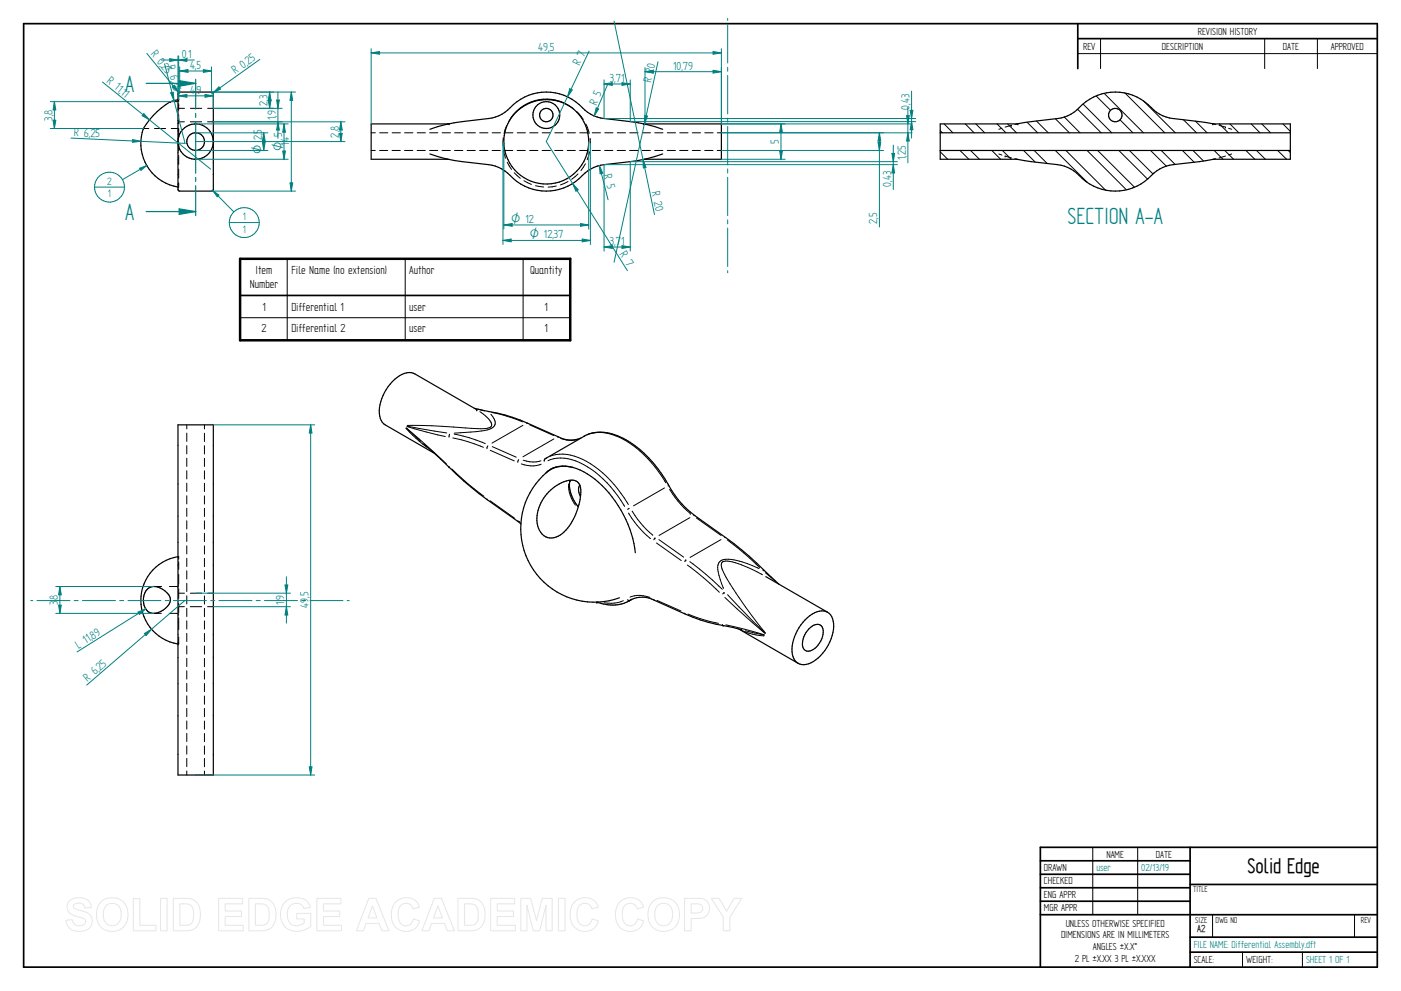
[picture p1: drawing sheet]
<svg xmlns="http://www.w3.org/2000/svg" width="594mm" height="420mm" viewBox="0 0 594 420" stroke-linecap="round" stroke-linejoin="round" font-family="sans-serif">
<g fill="none" stroke="#000" stroke-width=".72">
<path d="M10 10h574v400h-574zM457 10v19.1M457 16.4h127M504.6 359.2v50.8M584 359.2h-142.9v50.8M441.1 365h63.5M441.1 370.7h63.5M441.1 376.4h63.5M504.6 375h79.4M441.1 382.1h63.5M441.1 387.8h142.9M504.6 397.3h79.4"/>
<path d="M504.6 403.7h79.4"/>
</g>
<g fill="none" stroke="#000" stroke-width=".42">
<path d="M466.7 16.4v12.7M536.3 16.4v12.7M558.6 16.4v12.7M457 22.7h127M60.8 54.5h.1M60.8 54.5h2.3M65.5 54.5h4.7M72.3 43.1h.1M72.3 43.1h.9M72.6 54.5h2.6M75.2 43.1h-1.1M75.4 54.6l.2 .3"/>
<path d="M75.5 42h.1M75.6 42.2l-.1 .1M75.6 42.7l-.2 .3M75.7 42l.1 1M75.7 42.2v.3M75.7 55.1l.1 .1M75.8 43.9v2.8M75.8 48.7v3.8M75.8 54.4v3.9M75.8 45.9h2.4M75.8 51.6h2.4M80.7 51.6h4.8"/>
<path d="M80.7 45.9h4.8M88 51.6h2.5M88 45.9h2.5M157.4 56.3h1.8M161 56.3h3.5M166.3 56.3h3.5M171.6 56.3h3.5M176.9 56.3h3.5M182.2 56.3h3.5M187.5 56.3h3.5M190.4 52.5h.1M192.8 56.3h3.5"/>
<path d="M198.1 56.3h3.5M203.4 56.3h3.5M208.7 56.3h3.5M213.4 58.4l-.1 3.5M214 56.3h3.5M214.9 53.2l-1.2 3.4M216.6 50.1l-.9 1.5M219.3 56.3h3.5M224.6 56.3h3.5M229.9 56.3h3.5M235.2 56.3h3.5M240.5 56.3h3.5"/>
<path d="M241.3 44.8l1.7 1.2M244.6 47.4l2.7 3.3M245.8 56.3h3.5M248.4 52.5l1.4 4M250.2 58.7l.2 2.1M251.2 56.3h3.4M256.4 56.3h3.5M261.7 56.3h3.6M267 56.3h3.5M272.4 56.3h3.4M272.9 52.5h.1M277.7 56.3h3.4"/>
<path d="M282.9 56.3h3.6M288.2 56.3h3.6M293.6 56.3h3.4M298.9 56.3h3.5M304.2 56.3h1.7M75.5 79.3h.1M75.5 60.1h.1M75.5 78h.1M75.6 78h.2M75.8 60.2v3.8M75.8 66v3.8M75.8 71.7v3.8"/>
<path d="M75.8 77.5l-.2 1.8M82.5 67.5h.1M82.8 67.5h.2M90.5 60v.1M90.5 60.3v.1M157.4 63.8h1.7M160.9 63.8h3.5M166.2 63.8h3.5M171.5 63.8h3.5M176.9 63.8h3.4M182.2 63.8h3.4M187.4 63.8h3.6"/>
<path d="M192.7 63.8h3.6M198.1 63.8h3.4M203.4 63.8h3.5M208.7 63.8h3.5M213.5 63.7l.9 3.4M214 63.8h3.5M215.1 68.8l1.8 3M218.1 73.2l2.5 2.4M219.3 63.8h3.5M222.2 76.6l3.1 1.6M224.6 63.8h3.5M227.1 78.7l3.4 .6"/>
<path d="M229.9 63.8h3.5M235.2 63.8h3.5M235.9 78.9l-3.5 .4M240.5 63.8h3.5M240.9 77l-3.2 1.4M245.1 73.7l-2.7 2.3M245.8 63.8h3.5M248.2 69.4l-1.9 2.9M250 64.4l-1 3.3M251.1 63.8h3.5M256.4 63.8h3.5M261.7 63.8h3.5"/>
<path d="M267 63.8h3.5M272.3 63.8h3.5M277.6 63.8h3.5M282.9 63.8h3.5M288.2 63.8h3.5M293.5 63.8h3.5M298.8 63.8h3.5M304.1 63.8h1.8M202.6 173.4l2.8 .8M203.5 174.5a10 10 0 0 1 5 5.6l-.2 .7-1 .6-3.4 .4-20.8-1.3-10.4-.1M207.3 174.5h-.3M208.1 175.7a4 4 0 0 1 1.4 5 7.9 7.9 0 0 1-5.2 2l-11.7 .9"/>
<path d="M208.5 174.9l6.4 1.5 6.8 2.5M223.6 179.4l-.3 .1M79.2 180.1v1.7M79.2 183.6v3.6M79.2 188.9v3.5M79.2 194.3v3.4M79.2 199.6v3.5M86.7 180.1v1.8M86.7 183.7v3.5M86.7 189v3.5M86.7 194.3v3.5M86.7 199.6v3.5"/>
<path d="M172.1 181.6l4.3 4.2 4.5 3.8M172.6 180.8l16.2 4.3M172.7 180.7l16.7 2.9M178.4 187.1l-6.1-5.7 17 15.2M190.4 185h.1M190.4 198h.1M190.4 197.9v.1M190.7 184.1l-.3 .9M191.6 198.8l6.7 6.2 6.9 5.4M192 185.7l6.3 1.5 6.7 2.5M192.6 184.1l6.4 1.5 6.8 2.5M206.5 189.8h.1"/>
<path d="M206.9 189l-.4 .8M207.9 190.9l10.2 4.5M208.7 189.4l10.2 4.4M219.6 195.6h.1M220 194.9l-.4 .7M221.1 196.7l2.7 .7a9.9 9.9 0 0 0 5.7-.6M221.7 180.3l-13.1 7.6M221.9 195.1l4.1 .8 3.4-.5M224.6 180.1l10.2 4.6M230.9 194.8h.1M230.9 194.8l-.1 .8M232.4 195.3a16.8 16.8 0 0 1 15.1 1.7 46.9 46.9 0 0 1 17.4 17.7"/>
<path d="M233.2 193.5a18.1 18.1 0 0 1 15.5 2.1 50 50 0 0 1 17.7 18.3M234.9 186.1l-13.2 7.6M236.7 185.2l-.3 .1M237.7 185.9l3.8 .8 3.1-.3M249 184.3a18 18 0 0 1 15.6 2.1 50.3 50.3 0 0 1 17.7 18.3M79.2 204.9v3.5M79.2 210.2v3.5M79.2 215.5v3.4M86.7 204.9v3.5M86.7 210.2v3.5M86.7 215.5v3.5M206.5 211.5v.2"/>
<path d="M206.5 211.7v.1M207.8 212.3l10.5 7.5M241.2 205.2a12.8 12.8 0 0 0 2.8 9M266.5 217.5a39.9 39.9 0 0 0 9.3 10.8M266.8 215.5l-.7 .4M268 216.7a40.1 40.1 0 0 0 8.8 10.2M281.8 206.9l-13.2 7.6M283.5 205.9l-.2 .1M284 207.5a38.9 38.9 0 0 0 8.6 10.1M292.6 219.5l-13.2 7.5M292.7 217.7h.1M294.5 218.6h-.3"/>
<path d="M295.3 219.6l10.5 7.4M75.5 236h.1M75.5 236.3h.1M75.7 236l.1 1.1M75.7 236.3h.1M75.8 238.2v3.2M79.2 220.8v3.5M79.2 226.1v3.5M79.2 231.4v3.5M79.2 236.7v3.5M86.7 220.8v3.5M86.7 226.1v3.5"/>
<path d="M86.7 231.4v3.5M86.7 236.7v3.5M219.6 220.9l.1 .2M219.9 220.9l.6 .5M277.7 228.1h.1M277.7 228.1l-.5 .8M278.4 230.2l10.5 7.5M279.4 228.8l10.5 7.4M290.8 237.4h.1M290.8 237.4l-.4 .7M291.5 239.6l6.8 5.3 6.7 6.2M292.5 238.1l6.9 5.5 6.9 6.3"/>
<path d="M305.7 228.8l-13.1 7.5M307.3 227.9h.2M308.4 228.9l6.9 5.5 6.8 6.2M65.3 248.7h3.2M75.1 248.6l-3.3 .1M75.4 248.6h.1M75.6 248.3l-.2 .3M75.8 243.5v4.1M75.8 249.6v4.1M75.8 255.8v4.1M75.8 247.9l-.1 .2M75.8 251.5h2.4"/>
<path d="M75.8 257.2h2.4M79.2 242v3.5M79.2 247.3v3.5M79.2 252.6v3.5M79.2 257.9v3.5M80.7 257.2h4.8M80.7 251.5h4.8M86.7 242v3.5M86.7 247.4v3.4M86.7 252.6v3.5M86.7 257.9v3.6M88 257.2h2.5"/>
<path d="M88 251.5h2.5M264.3 254.7l-3.7 1-4.3-.1M266 254.3l.8 .3M267.1 254.6h-.1M267.2 253.2l.6-.3a12 12 0 0 1 7.8 .4M267.6 254.3l-.2 .1M277.1 254.1l.2 .3M278.6 254.6l10.1 4.4M290.3 259.9l.1 .3M307 251.2h.1M307 251.2l-.6 .6M307.4 253.3l17 15.2"/>
<path d="M308.5 252.1l16 16.4M321.9 241.1a27.4 27.4 0 0 0-15.2-3.8 3.6 3.6 0 0 0-2.2 4.9l2.3 7.3M323.3 243.7a40 40 0 0 0-15.7-5.8 1.86 1.86 0 0 0-1.7 1 1.86 1.86 0 0 0 .2 2 53.1 53.1 0 0 0 7.2 12.4l5.8 8.1 5.5 7M323.7 241.6h.1M323.7 241.6l-.2 .1M324.5 242.8l4.3 3.6M65.1 260.1h3.3M71.7 260.1h3.5M75.4 260.2l.2 .2M75.5 273h.1M75.5 272.4h.1M75.6 272.4h.2"/>
<path d="M75.7 260.6l.1 .2M75.8 262v5M75.8 270l-.2 3M79.2 263.2v3.5M79.2 268.5v3.5M79.2 273.8v3.5M79.2 279.1v3.5M86.7 263.2v3.5M86.7 268.6v3.4M86.7 273.9v3.4M86.7 279.1v3.6M291.7 260.3l6.6 2.4 6.4 1.6"/>
<path d="M306.3 264.8l.3 .4M306.6 265.2h.1M307.8 264.9l16.3 4.3M314.7 267.4l4.4 1.5 4.9 .7M316.1 267.4l7.9 1.8M79.2 284.4v3.5M79.2 289.7v3.5M79.2 295v3.5M86.7 284.4v3.6M86.7 289.8v3.4M86.7 295.1v3.5M79.2 300.3v3.5"/>
<path d="M79.2 305.6v3.5M79.2 310.9v3.5M79.2 316.2v3.5M86.7 300.4v3.5M86.7 305.7v3.5M86.7 311v3.5M86.7 316.3v3.5M79.2 321.5v3.5M79.2 326.9v1.7M86.7 321.6v3.5M86.7 326.9v1.7M463.4 359.2v28.6"/>
<path d="M482.4 359.2v28.6M514.2 387.9v9.4M574.4 387.9v9.4M526.9 403.7v6.3M552.3 403.7v6.3"/>
</g>
<g fill="none" stroke="#000" stroke-width=".51">
<path d="M75.6 39.4l.6-.4h13.5l.7 .4 .1 40.9-.4 .6-13.9 .1-.6-.4zM75.5 42.3a11 11 0 0 0-7.1 3.5 33.9 33.9 0 0 0-7.6 8.7 18.8 18.8 0 0 0 14.7 24.8M182.3 54.8a60.3 60.3 0 0 1 13.7-3.2l11.2-1.4a15.9 15.9 0 0 0 10.5-5.9 21.2 21.2 0 0 1 30.3 2.4l3.8 2.4 4.4 1.1a91.6 91.6 0 0 1 24.8 4.6M190.4 52.5h-33v15l33 .1M241.3 44.8a18.5 18.5 0 0 0-24.7 5.3M273 52.5h32.9v15l-33 .1M182.3 65.3a60.3 60.3 0 0 0 13.7 3.2l11.2 1.3a16.4 16.4 0 0 1 10.5 5.9 21.2 21.2 0 0 0 30.3-2.3l3.8-2.4 4.4-1.2a89.7 89.7 0 0 0 24.8-4.5M201.1 173.1l6.3 1.4a62.4 62.4 0 0 1 16.4 5l13 5.8a10.8 10.8 0 0 0 9.5 .4M202.1 173.7l-26.2-15.2a7.5 7.5 0 0 0-8.5 2.3 17.7 17.7 0 0 0-6.1 16.6 4.6 4.6 0 0 0 2.1 2.8l20.6 11.9M75.5 180.1h15v148.5h-15zM179.6 188.2l10.9 9.9M190.5 198.1l6.1 5.8a207.9 207.9 0 0 0 23.1 17.2l1.2 1"/>
<path d="M231.5 194.3l-.7 .4M233.3 199a15.2 15.2 0 0 1 15.8 2 47.8 47.8 0 0 1 20.3 33.4M233.5 198.9l-2.2 1.8M242.9 198.2a12.8 12.8 0 0 0-14.3 5.2 30.6 30.6 0 0 0-7.7 18.7M247.5 185a17.5 17.5 0 0 1 17.5 1.2 52 52 0 0 1 19.8 21.7l1.4 2a37.1 37.1 0 0 0 8.4 8.7 190.2 190.2 0 0 1 26.2 20.1l9.6 9M247.6 185l-16.1 9.3M232.7 208.6a13.1 13.1 0 0 1 11.1-4.8 4.1 4.1 0 0 1 2.5 4.9 24.9 24.9 0 0 1-8.6 18.1 5.9 5.9 0 0 1-9.7-3.8 16.1 16.1 0 0 1 4.7-14.4zM241.7 203.7a13.8 13.8 0 0 0 3.5 11.2M245.9 205.7l-.6 1.7 .8 3.1M75.5 236a18.8 18.8 0 0 0-15.8 18.5 18.8 18.8 0 0 0 15.8 18.5M220.9 222.1a31.2 31.2 0 0 0 41.8 31.3M62.6 249.7a5 5 0 0 1 6.3 .1 5 5 0 0 1 3.1 5.6 7.3 7.3 0 0 1-8.8 4.2 6.9 6.9 0 0 1-.6-9.9z"/>
<path d="M266.7 254.8a15.6 15.6 0 0 1-13.6 .5M267.5 254.3a10.9 10.9 0 0 1 10 .2 132.5 132.5 0 0 0 22.7 9.3l14.3 3.3-.2-.1M267.6 254.3l-.4 .2M268 254l-1.3 .8 .2-.2M324.7 244.5l26.2 15.1M350.9 259.6a7.5 7.5 0 0 1 2.3 8.5 18.8 18.8 0 0 1-10.3 13.3l-1 .3a4.8 4.8 0 0 1-3.5-.5M350.9 259.6a7.5 7.5 0 0 0-8.5 2.3 17.7 17.7 0 0 0-6.1 16.6 4.6 4.6 0 0 0 2.1 2.7M313.2 266.7l25.2 14.5M343.1 266.6a3.5 3.5 0 0 1 5.6-.7 8.4 8.4 0 0 1-6 10.2 2.98 2.98 0 0 1-2.3-4.2l.9-2.8z"/>
<circle cx="231.6" cy="48.8" r="2.84"/>
<circle cx="231.7" cy="48.8" r="5.7"/>
<circle cx="82.9" cy="60" r="3.7"/>
<circle cx="83" cy="60" r="7.5"/>
<circle cx="231.6" cy="60" r="18"/>
</g>
<g fill="#000">
<circle cx="202.1" cy="173.7" r=".25"/>
<circle cx="202.2" cy="173.7" r=".25"/>
<circle cx="241.7" cy="203.7" r=".25"/>
<circle cx="253.1" cy="255.2" r=".25"/>
<circle cx="253.1" cy="255.3" r=".25"/>
</g>
<g fill="none" stroke="#008080" stroke-width=".42">
<path d="M308.6 7.8v.8M308.6 10.5v16.2M308.6 28.5v1.7M308.6 32v16.3M308.6 50.1v1.7M308.6 53.6v16.2M213.6 60v37.1M249.6 60v37.1M308.6 71.6v1.8M308.6 75.1v16.3M213.6 95.4l3.6-.6v1.1zM308.6 93.2v1.7"/>
<path d="M308.6 96.7v16.3M308.6 114.8v.9M13 254.6h.9M15.7 254.6h14M31.4 254.6h1.7M35 254.6h14M50.8 254.6h1.6M54.3 254.6h13.9M70.1 254.6h1.6M73.5 254.6h14M89.3 254.6h1.8M92.8 254.6h14"/>
<path d="M108.6 254.6h1.8M112.1 254.6h14M127.9 254.6h1.7M131.4 254.6h14M147.2 254.6h.9"/>
</g>
<path d="M213.6 95.4l3.6-.6v1.1z" fill="#008080"/>
<path d="M246.2 94.8l3.4 .6-3.4 .5z" fill="none" stroke="#008080" stroke-width=".42"/>
<path d="M246.2 94.8l3.4 .6-3.4 .5z" fill="#008080"/>
<path d="M213.3 60.8v42.9M250.4 60.8v42.9M213.6 95.4h36M213.3 101.9l3.4-.6v1.2z" fill="none" stroke="#008080" stroke-width=".42"/>
<path d="M213.3 101.9l3.4-.6v1.2z" fill="#008080"/>
<path d="M246.9 101.3l3.5 .6-3.5 .6z" fill="none" stroke="#008080" stroke-width=".42"/>
<path d="M246.9 101.3l3.5 .6-3.5 .6z" fill="#008080"/>
<path d="M305.9 52.5h27M331.2 52.5l.6 3.5h-1.2zM305.9 67.5h27M213.3 101.9h37.1" fill="none" stroke="#008080" stroke-width=".42"/>
<path d="M331.2 52.5l.6 3.5h-1.2z" fill="#008080"/>
<path d="M330.6 64.1h1.2l-.6 3.4z" fill="none" stroke="#008080" stroke-width=".42"/>
<path d="M330.6 64.1h1.2l-.6 3.4z" fill="#008080"/>
<path d="M273.5 28.7v23.8M302.4 29.8l3.5 .6-3.5 .6zM305.9 28.7v23.8M331.2 52.5v15" fill="none" stroke="#008080" stroke-width=".42"/>
<path d="M302.4 29.8l3.5 .6-3.5 .6z" fill="#008080"/>
<path d="M273.5 30.4l3.5-.6v1.2z" fill="none" stroke="#008080" stroke-width=".42"/>
<path d="M273.5 30.4l3.5-.6v1.2z" fill="#008080"/>
<path d="M257.8 35.3l-5.8 13.8M273.5 30.4h32.4M252.8 45.7l1.1 .5-1.9 2.9z" fill="none" stroke="#008080" stroke-width=".42"/>
<path d="M252.8 45.7l1.1 .5-1.9 2.9z" fill="#008080"/>
<path d="M279 26.2l-18.6 85M273.4 49l1.2 .2-1.3 3.3z" fill="none" stroke="#008080" stroke-width=".42"/>
<path d="M273.4 49l1.2 .2-1.3 3.3z" fill="#008080"/>
<path d="M256.2 33.9v16.3M256.2 35.6l3.4-.5v1.1zM267.2 33.9v17.7" fill="none" stroke="#008080" stroke-width=".42"/>
<path d="M256.2 35.6l3.4-.5v1.1z" fill="#008080"/>
<path d="M263.8 35.1l3.4 .5-3.4 .6z" fill="none" stroke="#008080" stroke-width=".42"/>
<path d="M263.8 35.1l3.4 .5-3.4 .6z" fill="#008080"/>
<path d="M256.2 35.6h11M256.2 50.2h132.1M267.2 51.6h121.1M385.9 46.8h1.2l-.6 3.4z" fill="none" stroke="#008080" stroke-width=".42"/>
<path d="M385.9 46.8h1.2l-.6 3.4z" fill="#008080"/>
<path d="M386.5 51.6l.6 3.4h-1.2z" fill="none" stroke="#008080" stroke-width=".42"/>
<path d="M386.5 51.6l.6 3.4h-1.2z" fill="#008080"/>
<path d="M241.6 37.6l1 .5-1.9 3zM249.8 21.7l-18.2 38.3M386.5 38.7v19.8" fill="none" stroke="#008080" stroke-width=".42"/>
<path d="M241.6 37.6l1 .5-1.9 3z" fill="#008080"/>
<path d="M231.6 60l34.5 54.8M242.8 77.8l2.4 2.7-1 .6z" fill="none" stroke="#008080" stroke-width=".42"/>
<path d="M242.8 77.8l2.4 2.7-1 .6z" fill="#008080"/>
<path d="M254.2 70.2l3.6 14.5M254.2 70.2l1.4 3.2-1.1 .3z" fill="none" stroke="#008080" stroke-width=".42"/>
<path d="M254.2 70.2l1.4 3.2-1.1 .3z" fill="#008080"/>
<path d="M256.2 69.8h124.3M267.2 68.5h113.3M378.2 65h1.1l-.5 3.5z" fill="none" stroke="#008080" stroke-width=".42"/>
<path d="M378.2 65h1.1l-.5 3.5z" fill="#008080"/>
<path d="M378.8 69.8l.5 3.5h-1.1z" fill="none" stroke="#008080" stroke-width=".42"/>
<path d="M378.8 69.8l.5 3.5h-1.1z" fill="#008080"/>
<path d="M260.4 8.9l17.1 82.1M272.7 67.6l1.2 3.4-1.1 .2zM378.8 61.5v18.8" fill="none" stroke="#008080" stroke-width=".42"/>
<path d="M272.7 67.6l1.2 3.4-1.1 .2z" fill="#008080"/>
<path d="M256.2 69.8v36.7M267.2 68.5v38M263.8 104.1l3.4 .6-3.4 .6z" fill="none" stroke="#008080" stroke-width=".42"/>
<path d="M263.8 104.1l3.4 .6-3.4 .6z" fill="#008080"/>
<path d="M256.2 104.7l3.4-.6v1.2z" fill="none" stroke="#008080" stroke-width=".42"/>
<path d="M256.2 104.7l3.4-.6v1.2z" fill="#008080"/>
<path d="M305.9 52.5h80.9M305.9 56.3h80.9M384.4 49h1.2l-.6 3.5zM256.2 104.7h11" fill="none" stroke="#008080" stroke-width=".42"/>
<path d="M384.4 49h1.2l-.6 3.5z" fill="#008080"/>
<path d="M385 56.3l.6 3.5h-1.2z" fill="none" stroke="#008080" stroke-width=".42"/>
<path d="M385 56.3l.6 3.5h-1.2z" fill="#008080"/>
<path d="M305.9 56.3h68.7M385 45.6v23.4M305.9 63.8h68.7M372.3 60.3h1.2l-.6 3.5z" fill="none" stroke="#008080" stroke-width=".42"/>
<path d="M372.3 60.3h1.2l-.6 3.5z" fill="#008080"/>
<path d="M372.9 56.3l.6 3.5h-1.2z" fill="none" stroke="#008080" stroke-width=".42"/>
<path d="M372.9 56.3l.6 3.5h-1.2z" fill="#008080"/>
<path d="M157.4 20.7v31.8M302.4 21.8l3.5 .6-3.5 .6zM305.9 20.7v31.8M372.9 56.3v39.9" fill="none" stroke="#008080" stroke-width=".42"/>
<path d="M302.4 21.8l3.5 .6-3.5 .6z" fill="#008080"/>
<path d="M157.4 22.4l3.5-.6v1.2z" fill="none" stroke="#008080" stroke-width=".42"/>
<path d="M157.4 22.4l3.5-.6v1.2z" fill="#008080"/>
<path d="M89.7 39h35.6M157.4 22.4h148.5M123 77.6h1.1l-.6 3.4zM89.7 81h35.6" fill="none" stroke="#008080" stroke-width=".42"/>
<path d="M123 77.6h1.1l-.6 3.4z" fill="#008080"/>
<path d="M123.5 39l.6 3.5h-1.1z" fill="none" stroke="#008080" stroke-width=".42"/>
<path d="M123.5 39l.6 3.5h-1.1z" fill="#008080"/>
<path d="M123.5 39v42M83 52.5h39.2M83 67.5h39.2M119.9 64.1h1.1l-.6 3.4z" fill="none" stroke="#008080" stroke-width=".42"/>
<path d="M119.9 64.1h1.1l-.6 3.4z" fill="#008080"/>
<path d="M120.4 52.5l.6 3.5h-1.1z" fill="none" stroke="#008080" stroke-width=".42"/>
<path d="M120.4 52.5l.6 3.5h-1.1z" fill="#008080"/>
<path d="M83 56.3h30.6M120.4 52.5v15M83 63.8h30.6M111.3 60.3h1.1l-.6 3.5z" fill="none" stroke="#008080" stroke-width=".42"/>
<path d="M111.3 60.3h1.1l-.6 3.5z" fill="#008080"/>
<path d="M111.8 56.3l.6 3.5h-1.1z" fill="none" stroke="#008080" stroke-width=".42"/>
<path d="M111.8 56.3l.6 3.5h-1.1z" fill="#008080"/>
<path d="M89.7 39h26.4M114.3 39l.6 3.5h-1.2zM90.5 45.9h25.6M111.8 56.3v7.5" fill="none" stroke="#008080" stroke-width=".42"/>
<path d="M114.3 39l.6 3.5h-1.2z" fill="#008080"/>
<path d="M113.7 42.4h1.2l-.6 3.5z" fill="none" stroke="#008080" stroke-width=".42"/>
<path d="M113.7 42.4h1.2l-.6 3.5z" fill="#008080"/>
<path d="M114.3 39v6.9M90.5 51.6h29.1M90.5 45.9h29.1M117.8 51.6l.6 3.5h-1.1z" fill="none" stroke="#008080" stroke-width=".42"/>
<path d="M117.8 51.6l.6 3.5h-1.1z" fill="#008080"/>
<path d="M117.3 42.4h1.1l-.6 3.5z" fill="none" stroke="#008080" stroke-width=".42"/>
<path d="M117.3 42.4h1.1l-.6 3.5z" fill="#008080"/>
<path d="M117.8 38.9v19.7M90.5 51.6h55.8M144.5 51.6l.6 3.5h-1.1zM83 60h63.3" fill="none" stroke="#008080" stroke-width=".42"/>
<path d="M144.5 51.6l.6 3.5h-1.1z" fill="#008080"/>
<path d="M144 56.6h1.1l-.6 3.4z" fill="none" stroke="#008080" stroke-width=".42"/>
<path d="M144 56.6h1.1l-.6 3.4z" fill="#008080"/>
<path d="M76.2 28.4v10.6M86.2 29.5l3.5 .6-3.5 .6zM89.7 28.4v10.6M144.5 51.6v8.4" fill="none" stroke="#008080" stroke-width=".42"/>
<path d="M86.2 29.5l3.5 .6-3.5 .6z" fill="#008080"/>
<path d="M76.2 30.1l3.5-.6v1.2z" fill="none" stroke="#008080" stroke-width=".42"/>
<path d="M76.2 30.1l3.5-.6v1.2z" fill="#008080"/>
<path d="M76.2 30.1h13.5M92.8 36.8l.7 1-3.2 1.6zM110.2 25.2l-20.5 14.6" fill="none" stroke="#008080" stroke-width=".42"/>
<path d="M92.8 36.8l.7 1-3.2 1.6z" fill="#008080"/>
<path d="M62.3 22.6l13.9 17.2M73.1 36.9l.9-.8 1.7 3.1z" fill="none" stroke="#008080" stroke-width=".42"/>
<path d="M73.1 36.9l.9-.8 1.7 3.1z" fill="#008080"/>
<path d="M75.8 38.9v3.3M90.5 38.9v7.2M75.8 40.6l3.4-.6v1.2z" fill="none" stroke="#008080" stroke-width=".42"/>
<path d="M75.8 40.6l3.4-.6v1.2z" fill="#008080"/>
<path d="M86.9 40l3.6 .6-3.6 .6z" fill="none" stroke="#008080" stroke-width=".42"/>
<path d="M86.9 40l3.6 .6-3.6 .6z" fill="#008080"/>
<path d="M75.5 23.7v16.1M75.8 23.7v18.3M75.8 25.4l3.4-.5v1.1zM75.8 40.6h14.7" fill="none" stroke="#008080" stroke-width=".42"/>
<path d="M75.8 25.4l3.4-.5v1.1z" fill="#008080"/>
<path d="M72 24.9l3.5 .5-3.5 .6z" fill="none" stroke="#008080" stroke-width=".42"/>
<path d="M72 24.9l3.5 .5-3.5 .6z" fill="#008080"/>
<path d="M68.4 25.4h14M21.3 54.5h39.5M21.3 43.1h52.4M22.5 51h1.2l-.6 3.5z" fill="none" stroke="#008080" stroke-width=".42"/>
<path d="M22.5 51h1.2l-.6 3.5z" fill="#008080"/>
<path d="M23.1 43.1l.6 3.5h-1.2z" fill="none" stroke="#008080" stroke-width=".42"/>
<path d="M23.1 43.1l.6 3.5h-1.2z" fill="#008080"/>
<path d="M43.5 34.8l45.8 36.9M23.1 43.1v11.4M61 48.2l2.4 2.6-3.1-1.7z" fill="none" stroke="#008080" stroke-width=".42"/>
<path d="M61 48.2l2.4 2.6-3.1-1.7z" fill="#008080"/>
<path d="M69.8 27.1l8.7 33.7M72.3 39.4l1.2-.3 .3 3.5z" fill="none" stroke="#008080" stroke-width=".42"/>
<path d="M72.3 39.4l1.2-.3 .3 3.5z" fill="#008080"/>
<path d="M30.1 58.5l48.4 2.3M56.3 59.2l3.4 .7-3.5 .4z" fill="none" stroke="#008080" stroke-width=".42"/>
<path d="M56.3 59.2l3.4 .7-3.5 .4z" fill="#008080"/>
<path d="M90.2 80.8l8.9 9" fill="none" stroke="#008080" stroke-width=".42"/>
<path d="M90.2 80.8l2.6 1.9-.7 .7z" fill="#008080"/>
<path d="M62.2 70.2l-10.3 6M90.2 80.8l2.6 1.9-.7 .7zM97.2 94.4h12.7M97.2 94.4a6.4 6.4 0 0 0 6.4 6.3 6.4 6.4 0 0 0 6.3-6.3M97.2 94.4a6.4 6.4 0 0 1 6.4-6.4 6.4 6.4 0 0 1 6.3 6.4" fill="none" stroke="#008080" stroke-width=".42"/>
<path d="M59.2 71.3l3-1.1-2.4 2z" fill="#008080"/>
<path d="M40.1 79.3h12.7M40.1 79.3a6.4 6.4 0 0 0 6.3 6.4 6.4 6.4 0 0 0 6.4-6.4M40.1 79.3a6.4 6.4 0 0 1 6.3-6.3 6.4 6.4 0 0 1 6.4 6.3M59.2 71.3l3-1.1-2.4 2zM90.5 180.1h43M131.7 180.1l.6 3.5h-1.2zM83 328.6h50.5" fill="none" stroke="#008080" stroke-width=".42"/>
<path d="M121.8 109.7v34.6M171.8 109.7v34.6M221.8 109.7v34.6M101.8 134.7h140" fill="none" stroke="#000" stroke-width=".42"/>
<path d="M101.8 125.3h140" fill="none" stroke="#000" stroke-width=".72"/>
<path d="M101.8 109.7h140v34.6h-140z" fill="none" stroke="#000" stroke-width="1.1"/>
<path d="M131.7 180.1l.6 3.5h-1.2z" fill="#008080"/>
<path d="M131.1 325.1h1.2l-.6 3.5z" fill="none" stroke="#008080" stroke-width=".42"/>
<path d="M131.1 325.1h1.2l-.6 3.5z" fill="#008080"/>
<path d="M131.7 180.1v148.5M83.1 251.5h40.1M90.5 257.2h32.7M121.4 257.2l.6 3.5h-1.1z" fill="none" stroke="#008080" stroke-width=".42"/>
<path d="M121.4 257.2l.6 3.5h-1.1z" fill="#008080"/>
<path d="M120.9 248h1.1l-.6 3.5z" fill="none" stroke="#008080" stroke-width=".42"/>
<path d="M120.9 248h1.1l-.6 3.5z" fill="#008080"/>
<path d="M58.5 259.5l3.3-1.4-2.7 2.4zM61.8 258.1l-29.1 18.3M121.4 244.5v19.7" fill="none" stroke="#008080" stroke-width=".42"/>
<path d="M58.5 259.5l3.3-1.4-2.7 2.4z" fill="#008080"/>
<path d="M78.5 254.5l-41.7 35.9M61.2 268.6l3.1-1.8-2.3 2.7z" fill="none" stroke="#008080" stroke-width=".42"/>
<path d="M61.2 268.6l3.1-1.8-2.3 2.7z" fill="#008080"/>
<path d="M23.7 248.7h41.6M25.4 248.7l.6 3.5h-1.2zM23.7 260.1h41.4" fill="none" stroke="#008080" stroke-width=".42"/>
<path d="M25.4 248.7l.6 3.5h-1.2z" fill="#008080"/>
<path d="M24.8 256.6h1.2l-.6 3.5z" fill="none" stroke="#008080" stroke-width=".42"/>
<path d="M24.8 256.6h1.2l-.6 3.5z" fill="#008080"/>
<path d="M25.4 248.7v11.4" fill="none" stroke="#008080" stroke-width=".42"/>
<path d="M62 35.3h21v11M83 48.1v1.7M83 51.6v21.8M83 75.2v1.8M83 78.7v11" fill="none" stroke="#008080" stroke-width=".51"/>
<path d="M76 34.2l7 1.1-7 1.2z" fill="#008080"/>
<path d="M76 34.2l7 1.1-7 1.2zM62 89.7h21" fill="none" stroke="#008080" stroke-width=".51"/>
<path d="M76 88.6l7 1.1-7 1.2z" fill="#008080"/>
<path d="M83 33.6v1.7M76 88.6l7 1.1-7 1.2zM83 89.7v1.7" fill="none" stroke="#008080" stroke-width=".51"/>
<g fill="none" stroke="#000" stroke-width=".42">
<path d="M468.2 39.6l16.7 16.7M477 39.5l16.9 16.8M398.7 55.4l.9 .9M400.3 52.5l3.8 3.8M409.3 52.5l3.7 3.8M413.8 52.5l3.7 3.8M422.8 52.5l3.7 3.8M424.9 54.4l-1.4 .4M427.3 52.5l3.7 3.8M428.9 53.1h.1M428.9 53.1l-2.7 .8M431.6 52.5l-1.2 .3"/>
<path d="M435.5 51.8l4.5 4.5M439.5 51.3l5 5M447.5 50.4l6 5.9M451.3 49.6l6.7 6.7M456.9 46.3l10 10M459.3 44.1l12.1 12.2M464.8 40.7l6.1 6.1M474.9 50.8l5.5 5.5M484.8 42.8l13.6 13.5M501.8 50.8l5.6 5.5M506.9 51.4l4.9 4.9M514.2 52.5l1.3 .3"/>
<path d="M516.9 53.1l2.7 .8M517.1 52.5l3.7 3.8M519.6 53.9h.1M521 54.4l1.3 .4M521.5 52.5l3.8 3.8M530.6 52.5l3.7 3.8M535 52.5l3.8 3.8M544 52.5l3.2 3.2M398.7 64.3l3.2 3.2M407.1 63.8l3.7 3.7M411.6 63.8l3.7 3.7M420.6 63.8l3.7 3.7"/>
<path d="M423.5 65.3l1.4 .4M425.1 63.8l3.7 3.7M426.2 66.2h.1M426.2 66.2l2.7 .8M430.4 67.3l1.3 .3M434 63.8l4.9 4.9M438.5 63.8l5.5 5.5M447.5 63.8l13.6 13.5M452 63.8l16.8 16.8M461 63.8l16.6 16.7M465.4 63.8l15.7 15.6M474.4 63.8l12.2 12.1"/>
<path d="M478.9 63.8l10 9.9M487.9 63.8l6.7 6.6M492.4 63.8l5.9 5.9M501.4 63.8l5 5M505.9 63.8l4.5 4.5M514.8 67.5l-.2 .1M514.9 63.8l3.7 3.7M515.5 67.3l-1.3 .3h.2M519.3 63.8l3.8 3.7M519.6 66.2l-2.7 .8M522.3 65.3l-1.3 .4M528.3 63.8l3.8 3.7"/>
<path d="M532.8 63.8l3.8 3.7M541.8 63.8l3.7 3.7M546.3 63.8l.9 .9"/>
</g>
<g fill="none" stroke="#000" stroke-width=".51">
<path d="M398.7 52.5h32.3l17.4-2.3a15.9 15.9 0 0 0 10.6-5.9 21.2 21.2 0 0 1 30.3 2.4l2.4 1.7 4.2 1.6 18.9 2.5h32.4v15h-32.4l-17.4 2.3a16.6 16.6 0 0 0-10.6 5.9 21.2 21.2 0 0 1-30.2-2.3l-2.5-1.7-4.2-1.6-18.9-2.6h-32.3zM398.7 56.3h148.5M398.7 63.8h148.5"/>
<circle cx="472.9" cy="48.8" r="2.85"/>
</g>
<g fill="#000">
<circle cx="431.6" cy="52.5" r=".25"/>
<circle cx="514.3" cy="52.5" r=".25"/>
</g>
<g fill="none" stroke="#e6e6e6" stroke-width=".42">
<path d="M29.6 381.8a6.5 6.5 0 0 1 8.5 .8l.6 2.2-2.8 .1a2.7 2.7 0 0 0-2.1-2 2.7 2.7 0 0 0-2.7 1.1 1.87 1.87 0 0 0 2.2 1.8l1.4 .4a4.4 4.4 0 0 1 4 6.2 6.4 6.4 0 0 1-9.1 1.3l-1.2-1.8-.5-1.7 2.7-.3a2.94 2.94 0 0 0 2.6 2.6 2.94 2.94 0 0 0 3.1-1.9 2.67 2.67 0 0 0-2.9-1.8 4.9 4.9 0 0 1-5-4.3l.4-1.6zM42.8 382.4a6.9 6.9 0 0 1 8.3-.8 6.9 6.9 0 0 1 3 7.7 6.7 6.7 0 0 1-8 5.5 6.7 6.7 0 0 1-5.1-8.3 6.1 6.1 0 0 1 1.8-4.1zM44.8 384.2a3.9 3.9 0 0 1 4.6-.8 3.9 3.9 0 0 1 2 4.3 3.8 3.8 0 0 1-1.9 4.3 3.8 3.8 0 0 1-4.6-.7 6.6 6.6 0 0 1-.1-7.1zM56.5 381h2.8v11.3h6.9v2.3h-9.7zM68.1 380.9h2.8v13.7h-2.8zM73.5 380.9h5a5.9 5.9 0 0 1 6.5 7 5.9 5.9 0 0 1-6.3 6.7h-5.2zM76.3 383.2h1.8a3.4 3.4 0 0 1 4 3.9v1.2a3.2 3.2 0 0 1-3.8 4h-2zM92.7 380.9h10.2v2.3h-7.4v3h6.9v2.4h-6.9v3.7h7.7v2.3h-10.5zM105.5 380.9h5.1a5.9 5.9 0 0 1 6.4 7 5.9 5.9 0 0 1-6.3 6.7h-5.2zM108.3 383.2h1.9a3.4 3.4 0 0 1 4 3.9v1.2a3.2 3.2 0 0 1-3.8 4h-2.1zM120.9 382.4a7.3 7.3 0 0 1 9.7 .1l1 2.2-2.7 .5a3.7 3.7 0 0 0-4.6-2 3.7 3.7 0 0 0-2.5 4.4 4.2 4.2 0 0 0 2.2 4.5 4.2 4.2 0 0 0 5-.8v-1.7h-3.2v-2.3h6v5.4a8.1 8.1 0 0 1-11.8-.8 8.3 8.3 0 0 1 .9-9.5zM134.4 380.9h10.2v2.3h-7.4v3h6.9v2.4h-6.9v3.7h7.6v2.3h-10.4z"/>
<path d="M156.4 380.9h3l5.5 13.7h-3l-1.2-3.1h-5.5l-1.1 3.1h-3zM157.9 384.1l1.9 5.1h-3.7zM167.7 382.5a6 6 0 0 1 10.2 2.1l-2.8 .7a3.2 3.2 0 0 0-3.9-2.2 3.2 3.2 0 0 0-2.4 3.8 4.6 4.6 0 0 0 2.5 5.5 3.2 3.2 0 0 0 4-2.8l2.6 .8a6.1 6.1 0 0 1-7.2 4.3 6.1 6.1 0 0 1-4.8-6.8 7.7 7.7 0 0 1 1.8-5.4zM184.1 380.9h3.1l5.5 13.7h-3l-1.2-3.1h-5.5l-1.1 3.1h-3zM185.7 384.1l1.9 5.1h-3.8zM194.2 380.9h5a5.9 5.9 0 0 1 6.5 7 5.9 5.9 0 0 1-6.3 6.7h-5.2zM197 383.2h1.8a3.4 3.4 0 0 1 4 3.9v1.2a3.2 3.2 0 0 1-3.8 4h-2zM208.1 380.9h10.2v2.3h-7.4v3h6.9v2.4h-6.9v3.7h7.6v2.3h-10.4zM220.8 380.9h4.2l2.5 9.3 2.4-9.3h4.2v13.7h-2.5l-.1-10.8-2.7 10.8h-2.7l-2.7-10.8v10.8h-2.6zM236.8 380.9h2.8v13.7h-2.8zM243.5 382.5a6 6 0 0 1 10.2 2.1l-2.8 .7a3.2 3.2 0 0 0-3.8-2.2 3.2 3.2 0 0 0-2.4 3.8 4.6 4.6 0 0 0 2.4 5.5 3.2 3.2 0 0 0 4-2.8l2.6 .8a6.1 6.1 0 0 1-7.2 4.3 6.1 6.1 0 0 1-4.7-6.8 7.7 7.7 0 0 1 1.7-5.4zM262.7 382.5a6 6 0 0 1 10.2 2.1l-2.7 .7a3.2 3.2 0 0 0-3.9-2.2 3.2 3.2 0 0 0-2.4 3.8 4.6 4.6 0 0 0 2.4 5.5 3.2 3.2 0 0 0 4-2.8l2.7 .8a6.1 6.1 0 0 1-7.2 4.3 6.1 6.1 0 0 1-4.8-6.8 7.7 7.7 0 0 1 1.7-5.4z"/>
<path d="M276.7 382.4a6.9 6.9 0 0 1 8.3-.8 6.9 6.9 0 0 1 3 7.7 6.7 6.7 0 0 1-8.1 5.5 6.7 6.7 0 0 1-5.1-8.3 6.1 6.1 0 0 1 1.9-4.1zM278.7 384.2a3.9 3.9 0 0 1 4.6-.8 3.9 3.9 0 0 1 1.9 4.3 3.8 3.8 0 0 1-1.8 4.3 3.8 3.8 0 0 1-4.7-.7 6.6 6.6 0 0 1 0-7.1zM290.3 380.9h5.2a4.4 4.4 0 0 1 5.4 4.3 4.4 4.4 0 0 1-5.4 4.2h-2.4v5.2h-2.8zM293.1 383.2h1.8a2.1 2.1 0 0 1 2.6 .6 2.1 2.1 0 0 1 0 2.6 3.4 3.4 0 0 1-2.9 .7h-1.5zM301.6 380.9h3.3l3.2 5.4 3.2-5.4h3.2l-5 7.9v5.8h-2.8v-5.8z"/>
</g>
<g font-size="11.3" fill="#008080">
<text x="53" y="38.9">A</text>
<text x="53" y="93.2">A</text>
<text x="452.7" y="95">SECTION A-A</text>
</g>
<text font-size="10.1" x="529" y="370.2">Solid Edge</text>
<g font-size="5.6" fill="#008080">
<text x="63.7" y="23.1" transform="rotate(51 63.7 23.1)">R 0,</text>
<text x="228.2" y="21.5">49,5</text>
<text x="68.1" y="28.4" transform="rotate(51 68.1 28.4)">25</text>
<text x="70.9" y="28.1" transform="rotate(75 70.9 28.1)">R 6,</text>
<text x="77" y="24.6">0,1</text>
<text x="80.6" y="29.2">4,5</text>
<text x="105.3" y="27.6" transform="rotate(-35 105.3 27.6)">25</text>
<text x="245.8" y="28.2" transform="rotate(-65 245.8 28.2)">R 7</text>
<text x="285.4" y="29.5">10,79</text>
<text x="45" y="34.9" transform="rotate(39 45 34.9)">R 11,</text>
<text x="72.7" y="34.8" transform="rotate(75 72.7 34.8)">25</text>
<text x="99.7" y="31.6" transform="rotate(-35 99.7 31.6)">R 0,</text>
<text x="258.7" y="34.8">3,71</text>
<text x="276.1" y="35.4" transform="rotate(-78 276.1 35.4)">R 20</text>
<text x="51" y="39.7" transform="rotate(39 51 39.7)">11</text>
<text x="80.7" y="39.8">4,9</text>
<text x="113.4" y="44.8" transform="rotate(-90 113.4 44.8)">2,3</text>
<text x="252.9" y="44.7" transform="rotate(-67 252.9 44.7)">R 5</text>
<text x="385.6" y="46.5" transform="rotate(-90 385.6 46.5)">0,43</text>
<text x="22.2" y="51.1" transform="rotate(-90 22.2 51.1)">3,8</text>
<text x="117" y="50.9" transform="rotate(-90 117 50.9)">1,9</text>
<text x="31.4" y="57.7" transform="rotate(3 31.4 57.7)">R 6,</text>
<text x="38.3" y="58" transform="rotate(3 38.3 58)">25</text>
<text x="111" y="59.4" transform="rotate(-90 111 59.4)">2,5</text>
<text x="119.6" y="58" transform="rotate(-90 119.6 58)">5</text>
<text x="143.7" y="58.3" transform="rotate(-90 143.7 58.3)">2,8</text>
<text x="122.7" y="61.8" transform="rotate(-90 122.7 61.8)">14</text>
<text x="330.3" y="61" transform="rotate(-90 330.3 61)">5</text>
<text x="384.1" y="67.9" transform="rotate(-90 384.1 67.9)">1,25</text>
<text x="256.1" y="74.3" transform="rotate(76 256.1 74.3)">R 5</text>
<text x="276.4" y="81.4" transform="rotate(78 276.4 81.4)">R 20</text>
<text x="377.9" y="79.1" transform="rotate(-90 377.9 79.1)">0,43</text>
<text x="372" y="95" transform="rotate(-90 372 95)">2,5</text>
<text x="258.7" y="103.8">3,71</text>
<text x="262.8" y="107.9" transform="rotate(58 262.8 107.9)">R 7</text>
<text x="24.5" y="256.7" transform="rotate(-90 24.5 256.7)">3,8</text>
<text x="120.6" y="256.5" transform="rotate(-90 120.6 256.5)">1,9</text>
<text x="130.8" y="257.8" transform="rotate(-90 130.8 257.8)">49,5</text>
<text x="33.3" y="275" transform="rotate(-32 33.3 275)">L 11,</text>
<text x="39.4" y="271.2" transform="rotate(-32 39.4 271.2)">89</text>
<text x="42.4" y="284.4" transform="rotate(-41 42.4 284.4)">25</text>
<text x="37.1" y="289" transform="rotate(-41 37.1 289)">R 6,</text>
</g>
<g font-size="5.6">
<text x="108.4" y="116.4">Item</text>
<text x="123.6" y="116.4">File Name (no extension)</text>
<text x="173.6" y="116.4">Author</text>
<text x="224.8" y="116.4">Quantity</text>
<text x="106" y="122.1">Number</text>
<text x="111.2" y="131.7">1</text>
<text x="123.6" y="131.7">Differential 1</text>
<text x="173.6" y="131.7">user</text>
<text x="230.9" y="131.7">1</text>
<text x="110.9" y="141">2</text>
<text x="123.6" y="141">Differential 2</text>
<text x="173.6" y="141">user</text>
<text x="230.9" y="141">1</text>
</g>
<g font-size="5.4" fill="#008080">
<text x="111" y="65.4" transform="rotate(-90 111 65.4)">O</text>
<text x="119.6" y="64.1" transform="rotate(-90 119.6 64.1)">O</text>
<text x="216.8" y="94.5">O 12</text>
<text x="224.7" y="101">O 12,37</text>
</g>
<g font-size="5.1" fill="#008080">
<text x="45.5" y="78.3">2</text>
<text x="45.8" y="83.6">1</text>
<text x="102.9" y="93.3">1</text>
<text x="102.9" y="98.6">1</text>
</g>
<g font-size="4.9">
<text x="507.9" y="14.7">REVISION HISTORY</text>
<text x="459.3" y="21">REV</text>
<text x="492.7" y="21">DESCRIPTION</text>
<text x="544" y="21">DATE</text>
<text x="564.3" y="21">APPROVED</text>
<text x="469.1" y="363.6">NAME</text>
<text x="490.1" y="363.6">DATE</text>
<text x="442.7" y="369.3">DRAWN</text>
<text x="442.7" y="375">CHECKED</text>
<text x="442.7" y="380.7">ENG APPR</text>
<text x="442.7" y="386.4">MGR APPR</text>
<text x="451.9" y="392.9">UNLESS OTHERWISE SPECIFIED</text>
<text x="449.9" y="397.9">DIMENSIONS ARE IN MILLIMETERS</text>
<text x="455.7" y="407.8">2 PL ±X.XX 3 PL ±X.XXX</text>
<text x="463.5" y="402.9">ANGLES ±X.X°</text>
<text x="506.2" y="408.3">SCALE:</text>
<text x="528.4" y="408.3">WEIGHT:</text>
</g>
<g font-size="4.9" fill="#008080">
<text x="464.9" y="369.3">user</text>
<text x="483.9" y="369.3">02/13/19</text>
<text x="506.2" y="402">FILE NAME: Differential Assembly.dft</text>
<text x="553.8" y="408.4">SHEET 1 OF 1</text>
</g>
<text font-size="4.8" x="507.7" y="395.3">A2</text>
<g font-size="4.1">
<text x="505.9" y="378.3">TITLE</text>
<text x="506.9" y="391.1">SIZE</text>
<text x="515.4" y="391.1">DWG NO</text>
<text x="577" y="391.1">REV</text>
</g>
</svg>
